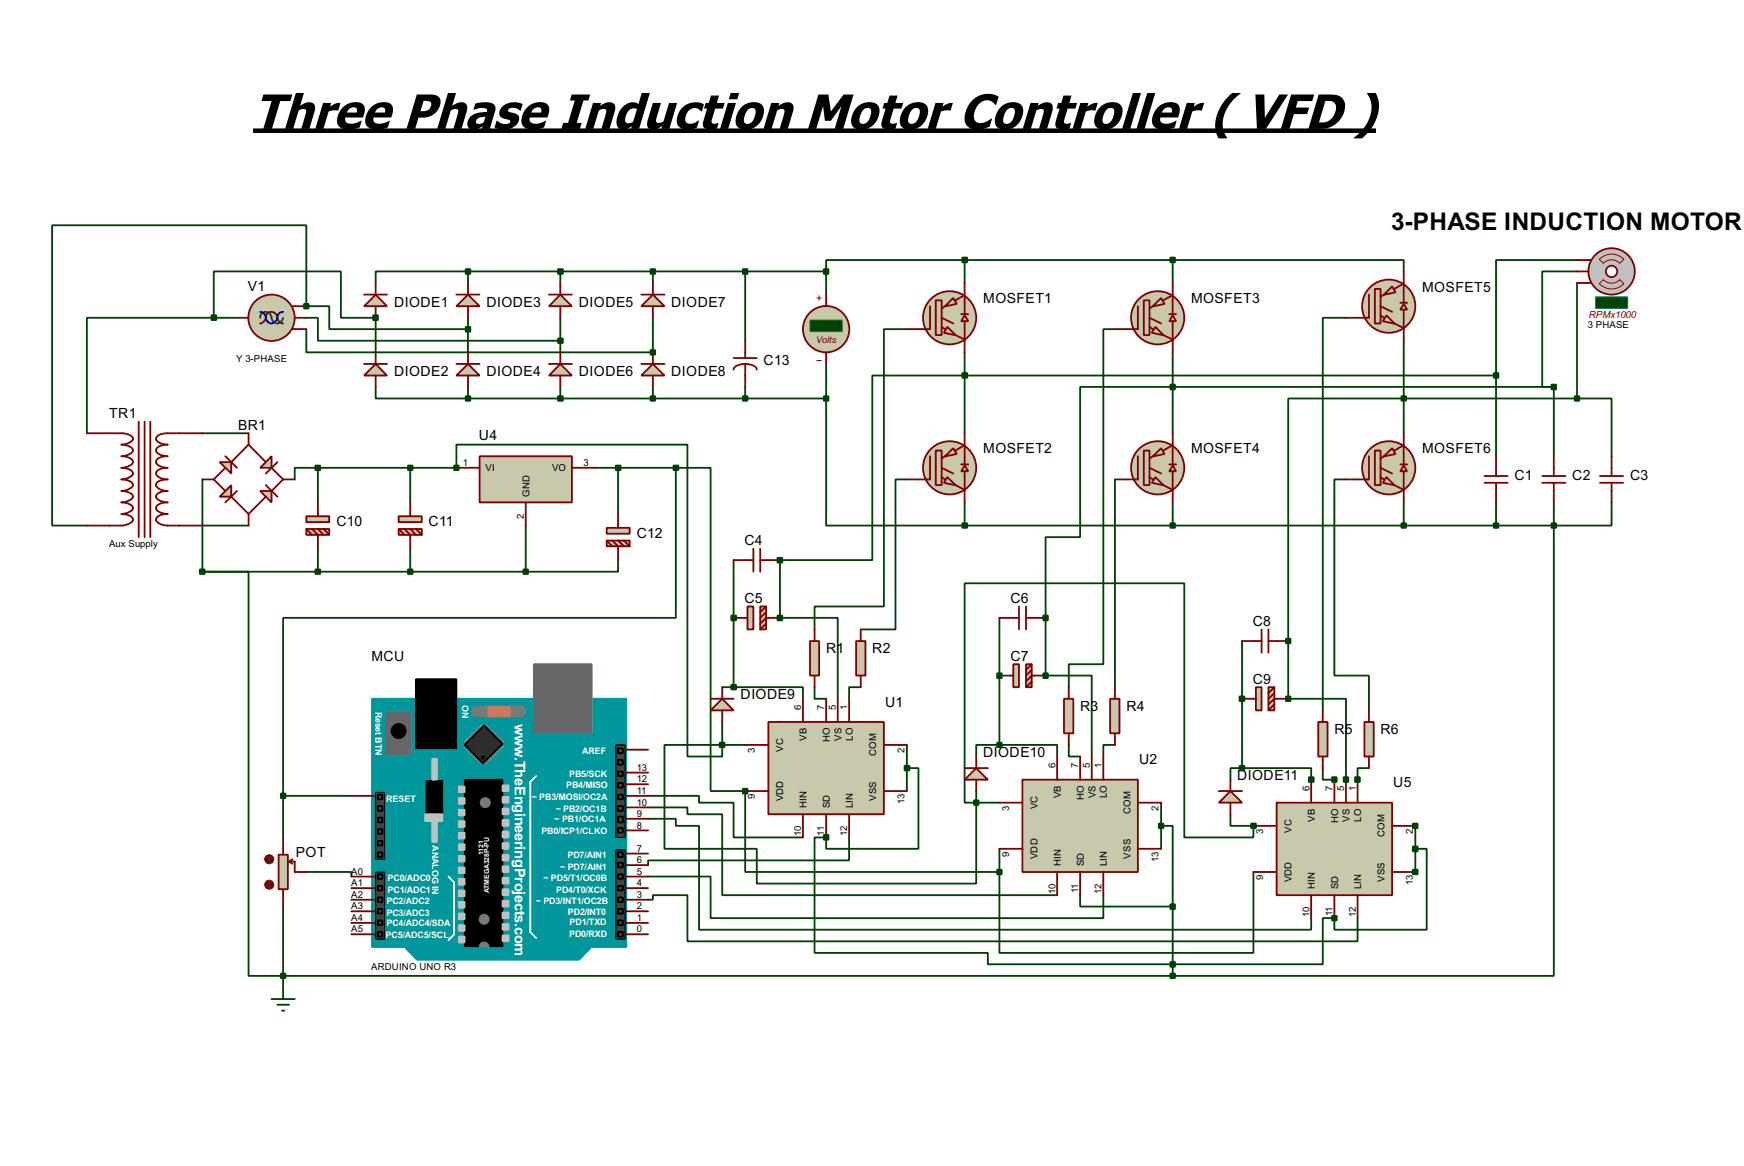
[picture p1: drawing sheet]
<svg xmlns="http://www.w3.org/2000/svg" width="383mm" height="256mm" viewBox="0 0 383 256" stroke-linecap="round" stroke-linejoin="round" font-family="sans-serif">
<path d="M257.9 57.2h50.8v2.5M257.9 57.2h-45.8v5.1M257.9 57.2v5.1M199.4 72.4h-5v61h-15.3v5.1M212.1 77.5v17.8M257.9 77.5v17.8M308.7 75v20.3M199.4 105.5h-2.5v33h-7.6M212.1 110.5v5.1h96.6v-5.1M257.9 110.5v5.1" fill="none" stroke="#004000" stroke-width=".4"/>
<circle cx="171.5" cy="135.9" r=".2" fill="#004000"/>
<path d="M161.3 123.2v12.7" fill="none" stroke="#004000" stroke-width=".4"/>
<circle cx="161.3" cy="135.9" r=".2" fill="#004000"/>
<path d="M245.2 72.4h-2.6v73.7h-7.6v5.1M245.2 105.5v45.7" fill="none" stroke="#004000" stroke-width=".4"/>
<circle cx="229.9" cy="148.6" r=".2" fill="#004000"/>
<path d="M219.8 135.9v12.7" fill="none" stroke="#004000" stroke-width=".4"/>
<circle cx="219.8" cy="148.6" r=".2" fill="#004000"/>
<path d="M296 69.9h-5.1v86.4M296 105.5h-2.6v43.1h7.6v7.7" fill="none" stroke="#004000" stroke-width=".4"/>
<circle cx="283.3" cy="153.7" r=".2" fill="#004000"/>
<path d="M273.1 141v12.7" fill="none" stroke="#004000" stroke-width=".4"/>
<circle cx="273.1" cy="153.7" r=".2" fill="#004000"/>
<g fill="none" stroke="#004000" stroke-width=".4">
<path d="M123.2 62.3v-2.6h20.4v2.6M143.6 69.9v7.6M123.2 85.1v2.6h20.4v-2.6M115.6 115.6v10.2h20.3v-2.6M171.5 135.9h12.7v17.8M179.1 151.2v2.5h2.6M189.3 151.2h-2.6v2.5M229.9 148.6h10.2v17.8M142.5 175.1h11.2v1.5h7.6v7.6h15.3M142.5 177.6h8.7v1.5h7.6v17.8h73.7M199.4 163.9v10.1M235 163.9v2.5h2.5"/>
<path d="M245.2 163.9h-2.6v2.5M255.3 176.6v10.1M67.4 191.8h9.9v1M142.5 192.8h13.8v9.2h86.3v-5.1M186.7 184.2v5.1h-44.2v1"/>
</g>
<circle cx="143.6" cy="77.5" r=".2" fill="#004000"/>
<path d="M123.2 59.7h-20.3v2.6M123.2 69.9v7.6M161.3 135.9v15.3M158.8 151.2h2.5M161.3 151.2h15.3v2.5M142.5 180.1h6.1v1.6h5.1v22.8h134.6v-2.5M142.5 197.9h1.1v-1h7.6v10.2h147.3v-5.1" fill="none" stroke="#004000" stroke-width=".4"/>
<g fill="#004000">
<circle cx="288.3" cy="171.5" r=".2"/>
<circle cx="293.4" cy="171.5" r=".2"/>
</g>
<path d="M290.9 169v2.5h2.5" fill="none" stroke="#004000" stroke-width=".4"/>
<circle cx="296" cy="171.5" r=".2" fill="#004000"/>
<path d="M283.3 153.7h12.7v17.8" fill="none" stroke="#004000" stroke-width=".4"/>
<circle cx="298.5" cy="171.5" r=".2" fill="#004000"/>
<path d="M301 169h-2.5v2.5" fill="none" stroke="#004000" stroke-width=".4"/>
<circle cx="311.2" cy="181.7" r=".2" fill="#004000"/>
<path d="M311.2 181.7v5" fill="none" stroke="#004000" stroke-width=".4"/>
<circle cx="311.2" cy="191.8" r=".2" fill="#004000"/>
<path d="M311.2 186.7v5.1" fill="none" stroke="#004000" stroke-width=".4"/>
<circle cx="275.6" cy="181.7" r=".2" fill="#004000"/>
<g fill="none" stroke="#004000" stroke-width=".4">
<path d="M102.9 59.7h-20.3v2.6M67.4 69.9h2.5v5.1h53.3M67.4 72.4v5.1h76.2M82.6 69.9v7.6M102.9 69.9v7.6M82.6 85.1v2.6h20.3M102.9 85.1v2.6M102.9 87.7h20.3M308.7 115.6h33M329 110.5v5.1M341.7 110.5v5.1M354.4 110.5v5.1h-12.7"/>
<path d="M270.6 179.1v2.6h5"/>
</g>
<circle cx="82.6" cy="69.9" r=".2" fill="#004000"/>
<g fill="none" stroke="#004000" stroke-width=".4">
<path d="M143.6 59.7h38.1M163.9 59.7v15.3M181.7 59.7v5.1M212.1 57.2h-30.4v2.5M346.8 59.7h-7.7v25.4h2.6M346.8 57.2h-17.8v25.4M67.4 67.4h5v5h30.5M346.8 62.3v25.4M44.5 95.3h10.2M143.6 87.7h38.1M163.9 85.1v2.6M181.7 87.7v27.9h30.4"/>
<path d="M181.7 80.1v7.6M212.1 82.6h116.9M257.9 85.1h83.8M308.7 87.7h38.1M329 82.6v17.8M341.7 85.1v15.3M346.8 87.7h7.6v12.7M44.5 115.6h10.2M69.9 102.9h-5.1v2.6M69.9 102.9v7.6M69.9 102.9h20.3v7.6M69.9 120.7v5.1h45.7"/>
<path d="M90.2 120.7v5.1"/>
</g>
<circle cx="67.4" cy="67.4" r=".2" fill="#004000"/>
<path d="M47 69.9v-10.2h28v10.2h7.6M47 69.9h-27.9v25.4M47 69.9h5.1M67.4 67.4v-17.8h-55.9v66h7.6M219.8 148.6v15.3M273.1 153.7v15.3M283.3 141v12.7M219.8 163.9h12.7v2.5M219.8 163.9h-5.1v2.5M273.1 169h15.2v2.5M273.1 169h-2.5v2.5" fill="none" stroke="#004000" stroke-width=".4"/>
<circle cx="283.3" cy="141" r=".2" fill="#004000"/>
<path d="M308.7 87.7h-25.4v53.3M229.9 135.9v12.7" fill="none" stroke="#004000" stroke-width=".4"/>
<circle cx="229.9" cy="135.9" r=".2" fill="#004000"/>
<path d="M257.9 85.1h-20.4v33.1h-7.6v17.7M171.5 123.2v12.7" fill="none" stroke="#004000" stroke-width=".4"/>
<circle cx="171.5" cy="123.2" r=".2" fill="#004000"/>
<path d="M212.1 82.6h-20.3v40.6h-20.3M130.9 102.9h5v10.2" fill="none" stroke="#004000" stroke-width=".4"/>
<circle cx="163.9" cy="174" r=".2" fill="#004000"/>
<path d="M163.9 174v17.8h55.9M199.4 169h2.6v17.7h-20.3v-2.5M219.8 191.8v17.8h55.8v-17.8M219.8 186.7v5.1" fill="none" stroke="#004000" stroke-width=".4"/>
<circle cx="181.7" cy="184.2" r=".2" fill="#004000"/>
<path d="M255.3 181.7h2.6v17.7h-20.4v-2.5M311.2 186.7h2.5v17.8h-20.3v-2.5" fill="none" stroke="#004000" stroke-width=".4"/>
<circle cx="293.4" cy="202" r=".2" fill="#004000"/>
<g fill="none" stroke="#004000" stroke-width=".4">
<path d="M44.5 105.5v20.3M90.2 102.9h10.2M44.5 125.8h10.2v88.9h7.6M44.5 125.8h25.4M158.8 158.8v5.1M158.8 163.9h-12.7v22.8h20.3v7.7h48.3v-17.8M158.8 163.9h5.1M214.7 176.6h-2.6v-48.3h48.3v55.9h15.2v-2.5M214.7 176.6h5.1M214.7 174v2.6M62.3 199.4v17.8M181.7 184.2h-2.6v25.4h38.1v2.5h40.7"/>
<path d="M257.9 199.4v12.7M293.4 202h-2.5v10.1h-33"/>
</g>
<circle cx="100.4" cy="102.9" r=".2" fill="#004000"/>
<path d="M100.4 102.9v-5.1h50.8v68.6h7.6v-2.5M135.9 102.9h12.7M148.6 102.9h7.7v71.1h7.6M148.6 102.9v33h-86.3v39.2M341.7 115.6v99.1h-83.8M62.3 175.1h15M62.3 175.1v9.1M62.3 214.7h195.6M257.9 212.1v2.6" fill="none" stroke="#004000" stroke-width=".4"/>
<path d="M350.8 65.3h7.1v2.6h-7.1z" fill="#004000" stroke="#0f0" stroke-width=".22"/>
<circle cx="354.3" cy="59.7" r="5.1" fill="#c0c0c0" stroke="#800000" stroke-width=".4"/>
<path d="M351.7 57.1a3.7 3.7 0 0 1 5.4 0l-.9 .8a2.54 2.54 0 0 0-3.6 0zM351.7 62.4l.9-.9a2.45 2.45 0 0 0 3.6 0l.9 .9a3.7 3.7 0 0 1-5.4 0z" fill="none" stroke="#800000" stroke-width=".22"/>
<circle cx="354.3" cy="59.7" r="1.25" fill="#feffff" stroke="#800000" stroke-width=".4"/>
<path d="M346.8 57.2h3M346.8 59.7h2.5M346.8 62.3h3" fill="none" stroke="#800000" stroke-width=".4"/>
<g fill="#004000" stroke="#004000" stroke-width=".4">
<path d="M257.4 115.1h1v1h-1z"/>
<path d="M257.4 56.7h1v1h-1z"/>
<path d="M308.2 115.1h1v1h-1z"/>
<path d="M211.6 82.1h1.1v1h-1.1z"/>
<path d="M257.4 84.6h1v1.1h-1z"/>
<path d="M308.2 87.2h1v1h-1z"/>
</g>
<path d="M81.8 153.7h55.9v54.6h-55.9z" fill="#00979c" stroke="#00979c" stroke-width=".4"/>
<g fill="#686767" stroke="#686767" stroke-width=".4">
<path d="M117.4 146.1h12.7v15.2h-12.7z"/>
<path d="M84.9 156.8h5.3v9.1h-5.3z"/>
</g>
<path d="M91.5 149.4h8.9v15.2h-8.9zM93.8 171.8h3.5v8.8h-3.5zM102.2 171.5h8.3v36.8h-8.3z" fill="#000" stroke="#000" stroke-width=".4"/>
<path d="M117.9 170.7l-1.3 1.3v33l1.3 1.3M98.6 192.8l1.3 1.3v11.4l-1.3 1.3" fill="none" stroke="#fff" stroke-width=".4"/>
<g fill="#c0c0c0" stroke="#c0c0c0" stroke-width=".4">
<path d="M110.5 172.8h1.3v1.2h-1.3z"/>
<path d="M110.5 175.3h1.3v1.3h-1.3z"/>
<path d="M110.5 177.9h1.3v1.2h-1.3z"/>
<path d="M110.5 180.4h1.3v1.3h-1.3z"/>
<path d="M110.5 182.9h1.3v1.3h-1.3z"/>
<path d="M110.5 185.5h1.3v1.2h-1.3z"/>
<path d="M110.5 188h1.3v1.3h-1.3z"/>
<path d="M110.5 190.6h1.3v1.2h-1.3z"/>
<path d="M110.5 193.1h1.3v1.3h-1.3z"/>
<path d="M110.5 195.6h1.3v1.3h-1.3z"/>
<path d="M110.5 198.2h1.3v1.2h-1.3z"/>
<path d="M110.5 200.7h1.3v1.3h-1.3z"/>
<path d="M110.5 203.3h1.3v1.2h-1.3z"/>
<path d="M110.5 205.8h1.3v1.3h-1.3z"/>
<path d="M100.9 173h1.3v1.3h-1.3z"/>
<path d="M100.9 175.6h1.3v1.2h-1.3z"/>
<path d="M100.9 178.1h1.3v1.3h-1.3z"/>
<path d="M100.9 180.6h1.3v1.3h-1.3z"/>
<path d="M100.9 183.2h1.3v1.3h-1.3z"/>
<path d="M100.9 185.7h1.3v1.3h-1.3z"/>
<path d="M100.9 188.3h1.3v1.2h-1.3z"/>
<path d="M100.9 190.8h1.3v1.3h-1.3z"/>
<path d="M100.9 193.3h1.3v1.3h-1.3z"/>
<path d="M100.9 195.9h1.3v1.3h-1.3z"/>
<path d="M100.9 198.4h1.3v1.3h-1.3z"/>
<path d="M100.9 201h1.3v1.2h-1.3z"/>
<path d="M100.9 203.5h1.3v1.3h-1.3z"/>
<path d="M100.9 206h1.3v1.3h-1.3z"/>
<path d="M93.5 179.1h3.8v1.5h-3.8z"/>
<path d="M95.1 166.9h1v4.6h-1z"/>
<path d="M95.1 180.6h1v4.6h-1z"/>
</g>
<circle cx="87.6" cy="160.8" r="1.55" fill="#000" stroke="#000" stroke-width=".4"/>
<path d="M105 156.5h9.4" fill="none" stroke="#757575" stroke-width="2.6"/>
<path d="M107.5 155.5h4.6v2h-4.6z" fill="#ff8000" stroke="#ff8000" stroke-width=".4"/>
<g fill="none" stroke="#808080" stroke-width=".45">
<path d="M105.7 159.6l.5 .5M107 159.6l-.5 .5M102.2 163.1l.5 .5M102.7 162.6l.5 .5M102.7 163.9l-.5 .5M103.2 162.1l.5 .5M103.2 164.4l-.5 .5M103.7 161.6l.5 .5M103.7 164.9l-.5 .5M104.2 161.1l.5 .5M104.2 165.4l-.5 .5M104.7 160.6l.5 .5"/>
<path d="M104.7 165.9l-.5 .5M105.2 160.1l.5 .5M105.2 166.4l-.5 .5M105.7 166.9l-.5 .5M106.2 167.4l-.5 .5M106.5 167.4l.5 .5M107 166.9l.5 .5M107.5 166.4l.5 .5M107.5 160.1l-.5 .5M108 165.9l.5 .5M108 160.6l-.5 .5M108.5 165.4l.5 .5"/>
<path d="M108.5 161.1l-.5 .5M109 164.9l.5 .5M109 161.6l-.5 .5M109.5 164.4l.5 .5M109.5 162.1l-.5 .5M110 163.9l.5 .5M110 162.6l-.5 .5M110.5 163.1l-.5 .5"/>
</g>
<path d="M106.5 159.6l4 4-4.3 4.3-4-4z" fill-rule="evenodd" fill="#2c2c2c" stroke="#000" stroke-width=".4"/>
<circle cx="106.2" cy="166.7" r=".3" fill="#000" stroke="#000" stroke-width=".22"/>
<path d="M135.4 163.9h2.1v20.3h-2.1z" fill="#464646" stroke="#000" stroke-width=".25"/>
<circle cx="106.4" cy="202.2" r="1.1" fill="#757575" stroke="#757575" stroke-width=".22"/>
<g fill="#464646" stroke="#000" stroke-width=".4">
<path d="M135.9 164.6h1.1v1.1h-1.1z"/>
<path d="M135.9 169.7h1.1v1h-1.1z"/>
<path d="M135.9 172.3h1.1v1h-1.1z"/>
<path d="M135.9 174.8h1.1v1h-1.1z"/>
<path d="M135.9 177.3h1.1v1.1h-1.1z"/>
<path d="M135.9 179.6h1.1v1.3h-1.1z"/>
<path d="M135.9 167.2h1.1v1h-1.1z"/>
<path d="M135.9 182.2h1.1v1h-1.1z"/>
</g>
<g fill="#757575" stroke="#757575" stroke-width=".22">
<circle cx="106.7" cy="176.6" r="1.1"/>
<circle cx="106.4" cy="208.3" r="1.1"/>
</g>
<path d="M89.2 208.6h40.6l-2.5 2.5h-35.6z" fill-rule="evenodd" fill="#00979c" stroke="#00979c" stroke-width=".4"/>
<g fill="#464646" stroke="#000" stroke-width=".25">
<path d="M82.6 174.3h2v14.7h-2z"/>
<path d="M135.4 187h2.1v19.6h-2.1z"/>
<path d="M82.6 191.8h2v14.8h-2z"/>
</g>
<g fill="#464646" stroke="#000" stroke-width=".4">
<path d="M83.1 177.3h1v1.1h-1z"/>
<path d="M83.1 182.4h1v1h-1z"/>
<path d="M83.1 187.5h1v1h-1z"/>
<path d="M83.1 185h1v1h-1z"/>
<path d="M83.1 179.9h1v1h-1z"/>
<path d="M83.1 174.8h1v1h-1z"/>
<path d="M135.9 187.5h1.1v1h-1.1z"/>
<path d="M135.9 189.8h1.1v1h-1.1z"/>
<path d="M135.9 192.3h1.1v1h-1.1z"/>
<path d="M135.9 194.9h1.1v1h-1.1z"/>
<path d="M135.9 197.4h1.1v1h-1.1z"/>
<path d="M135.9 200h1.1v1h-1.1z"/>
<path d="M135.9 202.5h1.1v1h-1.1z"/>
<path d="M135.9 205h1.1v1h-1.1z"/>
<path d="M83.1 192.3h1v1h-1z"/>
<path d="M83.1 194.9h1v1h-1z"/>
<path d="M83.1 197.4h1v1h-1z"/>
<path d="M83.1 200h1v1h-1z"/>
<path d="M83.1 202.5h1v1h-1z"/>
<path d="M83.1 205h1v1h-1z"/>
</g>
<g fill="none" stroke="#800000" stroke-width=".4">
<path d="M77.3 175.1h5.1M137.5 177.6h5M137.5 175.1h5M137.5 172.5h5M137.5 170h5M137.5 164.9h5M77.3 197.9h5.1M77.3 195.4h5.1M77.3 192.8h5.1M137.5 197.9h5M137.5 195.4h5M137.5 192.8h5"/>
<path d="M137.5 190.3h5M137.5 187.8h5M137.5 182.7h5M137.5 180.1h5M77.3 205.5h5.1M77.3 203h5.1M77.3 200.5h5.1M137.5 205.5h5M137.5 203h5M137.5 200.5h5"/>
</g>
<g fill="#004000" stroke="#004000" stroke-width=".4">
<path d="M211.6 56.7h1.1v1h-1.1z"/>
<path d="M211.6 115.1h1.1v1h-1.1z"/>
</g>
<circle cx="208.8" cy="69.9" r="5.9" fill="#c8c8aa" stroke="#800000" stroke-width=".4"/>
<path d="M207.8 67.4l1.8-1.8 .8 1.3z" fill="none" stroke="#800000" stroke-width=".4"/>
<path d="M205.8 66.1h1.3v7.6h-1.3z" fill="#c8c8aa" stroke="#800000" stroke-width=".4"/>
<path d="M204.5 67.4v5h-2.5" fill="none" stroke="#800000" stroke-width=".4"/>
<path d="M212.1 69.4l.8 1.3h-1.5z" fill="#c8c8aa" stroke="#800000" stroke-width=".4"/>
<path d="M199.4 72.4h2.6M207.1 71.9l.7 .5M207.1 69.9l2.5 1.3M207.8 67.4l-.7 .5M208.3 71.9l1.9 1.9-2.6-.6zM210.1 73.7l2 1M211.4 69.1h1.5M211.9 65.1l-1.8 1M212.1 62.3v6.8M212.1 70.7v6.8" fill="none" stroke="#800000" stroke-width=".4"/>
<circle cx="208.8" cy="102.9" r="5.9" fill="#c8c8aa" stroke="#800000" stroke-width=".4"/>
<path d="M207.8 100.4l1.8-1.8 .8 1.3z" fill="none" stroke="#800000" stroke-width=".4"/>
<path d="M205.8 99.1h1.3v7.6h-1.3z" fill="#c8c8aa" stroke="#800000" stroke-width=".4"/>
<path d="M204.5 100.4v5.1h-2.5" fill="none" stroke="#800000" stroke-width=".4"/>
<path d="M212.1 102.4l.8 1.3h-1.5z" fill="#c8c8aa" stroke="#800000" stroke-width=".4"/>
<path d="M211.9 98.1l-1.8 1M212.1 95.3v6.9M199.4 105.5h2.6M207.1 105l.7 .5M207.1 102.9l2.5 1.3M207.8 100.4l-.7 .5M208.3 105l1.9 1.8-2.6-.6zM210.1 106.7l2 1.1M211.4 102.2h1.5M212.1 103.7v6.8" fill="none" stroke="#800000" stroke-width=".4"/>
<circle cx="254.5" cy="69.9" r="5.9" fill="#c8c8aa" stroke="#800000" stroke-width=".4"/>
<path d="M253.5 67.4l1.8-1.8 .8 1.3z" fill="none" stroke="#800000" stroke-width=".4"/>
<path d="M251.5 66.1h1.3v7.6h-1.3z" fill="#c8c8aa" stroke="#800000" stroke-width=".4"/>
<path d="M250.2 67.4v5h-2.5" fill="none" stroke="#800000" stroke-width=".4"/>
<path d="M257.9 69.4l.7 1.3h-1.5z" fill="#c8c8aa" stroke="#800000" stroke-width=".4"/>
<path d="M245.2 72.4h2.5M252.8 71.9l.7 .5M252.8 69.9l2.5 1.3M253.5 67.4l-.7 .5M254.1 71.9l1.8 1.9-2.6-.6zM255.8 73.7l2.1 1M257.1 69.1h1.5M257.6 65.1l-1.8 1M257.9 62.3v6.8M257.9 70.7v6.8" fill="none" stroke="#800000" stroke-width=".4"/>
<circle cx="254.5" cy="102.9" r="5.9" fill="#c8c8aa" stroke="#800000" stroke-width=".4"/>
<path d="M253.5 100.4l1.8-1.8 .8 1.3z" fill="none" stroke="#800000" stroke-width=".4"/>
<path d="M251.5 99.1h1.3v7.6h-1.3z" fill="#c8c8aa" stroke="#800000" stroke-width=".4"/>
<path d="M250.2 100.4v5.1h-2.5" fill="none" stroke="#800000" stroke-width=".4"/>
<path d="M257.9 102.4l.7 1.3h-1.5z" fill="#c8c8aa" stroke="#800000" stroke-width=".4"/>
<path d="M257.6 98.1l-1.8 1M257.9 95.3v6.9M245.2 105.5h2.5M252.8 105l.7 .5M252.8 102.9l2.5 1.3M253.5 100.4l-.7 .5M254.1 105l1.8 1.8-2.6-.6zM255.8 106.7l2.1 1.1M257.1 102.2h1.5M257.9 103.7v6.8" fill="none" stroke="#800000" stroke-width=".4"/>
<circle cx="305.3" cy="102.9" r="5.9" fill="#c8c8aa" stroke="#800000" stroke-width=".4"/>
<path d="M304.3 100.4l1.8-1.8 .8 1.3z" fill="none" stroke="#800000" stroke-width=".4"/>
<path d="M302.3 99.1h1.3v7.6h-1.3z" fill="#c8c8aa" stroke="#800000" stroke-width=".4"/>
<path d="M301 100.4v5.1h-2.5" fill="none" stroke="#800000" stroke-width=".4"/>
<path d="M308.7 102.4l.7 1.3h-1.5z" fill="#c8c8aa" stroke="#800000" stroke-width=".4"/>
<path d="M308.4 98.1l-1.8 1M308.7 95.3v6.9M296 105.5h2.5M303.6 105l.7 .5M303.6 102.9l2.5 1.3M304.3 100.4l-.7 .5M304.9 105l1.8 1.8-2.6-.6zM306.6 106.7l2.1 1.1M307.9 102.2h1.5M308.7 103.7v6.8" fill="none" stroke="#800000" stroke-width=".4"/>
<circle cx="305.3" cy="67.4" r="5.9" fill="#c8c8aa" stroke="#800000" stroke-width=".4"/>
<path d="M304.3 64.9l1.8-1.9 .8 1.3z" fill="none" stroke="#800000" stroke-width=".4"/>
<path d="M302.3 63.6h1.3v7.6h-1.3z" fill="#c8c8aa" stroke="#800000" stroke-width=".4"/>
<path d="M301 64.8v5.1h-2.5" fill="none" stroke="#800000" stroke-width=".4"/>
<path d="M308.7 66.9l.7 1.2h-1.5z" fill="#c8c8aa" stroke="#800000" stroke-width=".4"/>
<path d="M308.7 59.7v6.9M296 69.9h2.5M303.6 69.4l.7 .5M303.6 67.4l2.5 1.2M304.3 64.8l-.7 .5M304.9 69.4l1.8 1.8-2.6-.5zM306.6 71.2l2.1 1M307.9 66.6h1.5M308.4 62.5l-1.8 1.1M308.7 68.1v6.9" fill="none" stroke="#800000" stroke-width=".4"/>
<path d="M178.1 141h2v7.6h-2z" fill="#c8c8aa" stroke="#800000" stroke-width=".4"/>
<path d="M179.1 138.5v2.5M179.1 148.6v2.6" fill="none" stroke="#800000" stroke-width=".4"/>
<path d="M188.3 141h2v7.6h-2z" fill="#c8c8aa" stroke="#800000" stroke-width=".4"/>
<path d="M161.3 123.2h4.4M165.7 120.7v5.1M167.2 120.7v5.1M167.2 123.2h4.3M189.3 138.5v2.5M189.3 148.6v2.6" fill="none" stroke="#800000" stroke-width=".4"/>
<g fill="#c8c8aa" stroke="#800000" stroke-width=".4">
<path d="M164.4 133.4h1.3v5.1h-1.3z"/>
<path d="M167.2 133.4h1.3v5.1h-1.3z"/>
</g>
<path d="M161.3 135.9h3.1M168.5 133.4l-1.3 1.3M168.5 134.7l-1.3 1.2M168.5 137.2l-1.3 1.3M171.5 135.9h-3l-1.3 1.3" fill="none" stroke="#800000" stroke-width=".4"/>
<g fill="#004000" stroke="#004000" stroke-width=".4">
<path d="M171 135.4h1v1.1h-1z"/>
<path d="M160.8 135.4h1.1v1.1h-1.1z"/>
</g>
<path d="M234 153.7h2v7.6h-2z" fill="#c8c8aa" stroke="#800000" stroke-width=".4"/>
<path d="M235 151.2v2.5M235 161.3v2.6" fill="none" stroke="#800000" stroke-width=".4"/>
<path d="M244.1 153.7h2.1v7.6h-2.1z" fill="#c8c8aa" stroke="#800000" stroke-width=".4"/>
<path d="M219.8 135.9h4.3M224.1 133.4v5.1M225.6 133.4v5.1M225.6 135.9h4.3M245.2 151.2v2.5M245.2 161.3v2.6" fill="none" stroke="#800000" stroke-width=".4"/>
<g fill="#c8c8aa" stroke="#800000" stroke-width=".4">
<path d="M222.8 146.1h1.3v5.1h-1.3z"/>
<path d="M225.6 146.1h1.3v5.1h-1.3z"/>
</g>
<path d="M219.8 148.6h3M226.9 146.1l-1.3 1.3M226.9 147.4l-1.3 1.2M226.9 149.9l-1.3 1.3M229.9 148.6h-3l-1.3 1.3" fill="none" stroke="#800000" stroke-width=".4"/>
<g fill="#004000" stroke="#004000" stroke-width=".4">
<path d="M229.4 148.1h1v1.1h-1z"/>
<path d="M219.3 148.1h1v1.1h-1z"/>
</g>
<path d="M289.9 158.8h2v7.6h-2z" fill="#c8c8aa" stroke="#800000" stroke-width=".4"/>
<path d="M290.9 156.3v2.5M290.9 166.4v2.6" fill="none" stroke="#800000" stroke-width=".4"/>
<path d="M300 158.8h2.1v7.6h-2.1z" fill="#c8c8aa" stroke="#800000" stroke-width=".4"/>
<path d="M277.4 138.5v5.1M278.9 138.5v5.1M273.1 141h4.3M278.9 141h4.4M301 156.3v2.5M301 166.4v2.6" fill="none" stroke="#800000" stroke-width=".4"/>
<g fill="#c8c8aa" stroke="#800000" stroke-width=".4">
<path d="M276.2 151.2h1.2v5.1h-1.2z"/>
<path d="M278.9 151.2h1.3v5.1h-1.3z"/>
</g>
<path d="M273.1 153.7h3.1M280.2 151.2l-1.3 1.3M280.2 152.5l-1.3 1.2M280.2 155l-1.3 1.3M283.3 153.7h-3.1l-1.3 1.3" fill="none" stroke="#800000" stroke-width=".4"/>
<g fill="#004000" stroke="#004000" stroke-width=".4">
<path d="M282.8 153.2h1v1h-1z"/>
<path d="M272.6 153.2h1v1h-1z"/>
<path d="M198.9 168.5h1.1v1h-1.1z"/>
<path d="M310.7 186.2h1v1.1h-1z"/>
<path d="M254.8 181.2h1v1h-1z"/>
</g>
<path d="M169 158.8h25.4v20.3h-25.4z" fill="#c8c8aa" stroke="#800000" stroke-width=".4"/>
<path d="M176.6 153.7v5.1M181.7 153.7v5.1M184.2 153.7v5.1M186.7 153.7v5.1M163.9 163.9h5.1M163.9 174h5.1M176.6 179.1v5.1M181.7 179.1v5.1M186.7 179.1v5.1M194.4 163.9h5M194.4 174h5" fill="none" stroke="#800000" stroke-width=".4"/>
<path d="M224.8 171.5h25.4v20.3h-25.4z" fill="#c8c8aa" stroke="#800000" stroke-width=".4"/>
<path d="M219.8 176.6h5M232.5 166.4v5.1M237.5 166.4v5.1M240.1 166.4v5.1M242.6 166.4v5.1M250.2 176.6h5.1M219.8 186.7h5M232.5 191.8v5.1M237.5 191.8v5.1M242.6 191.8v5.1M250.2 186.7h5.1" fill="none" stroke="#800000" stroke-width=".4"/>
<path d="M61.3 188h2v7.6h-2z" fill="#c8c8aa" stroke="#800000" stroke-width=".4"/>
<path d="M62.3 184.2v3.8M62.3 195.6v3.8M63.6 189.5l.7 .5M63.6 189.5h1.2v2.3h2.6M64.3 189l-.7 .5" fill="none" stroke="#800000" stroke-width=".4"/>
<circle cx="59.2" cy="189" r="1" fill="#400000" stroke="#f00" stroke-width=".22"/>
<path d="M59.2 188.5l-.2 .3M59.2 188.5l.3 .3M59.2 188.5v1" fill="none" stroke="#f00" stroke-width=".22"/>
<circle cx="59.2" cy="194.6" r="1" fill="#400000" stroke="#f00" stroke-width=".22"/>
<path d="M59 194.9l.2 .2M59.2 194.1v1M59.5 194.9l-.3 .2" fill="none" stroke="#f00" stroke-width=".22"/>
<path d="M59.7 219.8h5.1M62.3 217.2v2.6M61 221h2.6M62 222.3h.5" fill="none" stroke="#004000" stroke-width=".4"/>
<path d="M105.5 100.4h20.3v10.1h-20.3z" fill="#c8c8aa" stroke="#800000" stroke-width=".4"/>
<path d="M100.4 102.9h5.1M115.6 110.5v5.1M125.8 102.9h5.1" fill="none" stroke="#800000" stroke-width=".4"/>
<g fill="#c8c8aa" stroke="#800000" stroke-width=".4">
<path d="M133.4 116.1h5.1v1.3h-5.1z"/>
<path d="M133.4 118.9h5.1v1.3h-5.1z"/>
</g>
<path d="M133.4 118.9l1.3 1.3M134.7 118.9l1.2 1.3v3M135.9 113.1v3M135.9 118.9l1.3 1.3M137.2 118.9l1.3 1.3" fill="none" stroke="#800000" stroke-width=".4"/>
<g fill="#c8c8aa" stroke="#800000" stroke-width=".4">
<path d="M87.7 113.6h5.1v1.3h-5.1z"/>
<path d="M87.7 116.4h5.1v1.3h-5.1z"/>
</g>
<path d="M87.7 116.4l1.3 1.3M89 116.4l1.2 1.3v3M90.2 110.5v3.1M90.2 116.4l1.3 1.3M91.5 116.4l1.3 1.3" fill="none" stroke="#800000" stroke-width=".4"/>
<path d="M115.1 125.3h1v1h-1z" fill="#004000" stroke="#004000" stroke-width=".4"/>
<path d="M102.9 64.8l2.6 2.6h-5.1z" fill="#c8c8aa" stroke="#800000" stroke-width=".4"/>
<path d="M100.4 64.8h5.1M102.9 62.3v2.5M102.9 67.4v2.5" fill="none" stroke="#800000" stroke-width=".4"/>
<path d="M102.9 80.1l2.6 2.5h-5.1z" fill="#c8c8aa" stroke="#800000" stroke-width=".4"/>
<path d="M102.9 77.5v2.6M100.4 80.1h5.1M102.9 82.6v2.5" fill="none" stroke="#800000" stroke-width=".4"/>
<path d="M123.2 64.8l2.6 2.6h-5.1z" fill="#c8c8aa" stroke="#800000" stroke-width=".4"/>
<path d="M120.7 64.8h5.1M123.2 62.3v2.5M123.2 67.4v2.5" fill="none" stroke="#800000" stroke-width=".4"/>
<path d="M123.2 80.1l2.6 2.5h-5.1z" fill="#c8c8aa" stroke="#800000" stroke-width=".4"/>
<path d="M123.2 77.5v2.6M120.7 80.1h5.1M123.2 82.6v2.5" fill="none" stroke="#800000" stroke-width=".4"/>
<path d="M143.6 64.8l2.5 2.6h-5.1z" fill="#c8c8aa" stroke="#800000" stroke-width=".4"/>
<path d="M141 64.8h5.1M143.6 62.3v2.5M143.6 67.4v2.5" fill="none" stroke="#800000" stroke-width=".4"/>
<path d="M143.6 80.1l2.5 2.5h-5.1z" fill="#c8c8aa" stroke="#800000" stroke-width=".4"/>
<path d="M143.6 77.5v2.6M161.3 78.8h5.1M163.9 75v3.8M141 80.1h5.1M143.6 82.6v2.5M163.9 80.1a2.31 2.31 0 0 1 2.5 1.2M163.9 80.1a2.35 2.35 0 0 0-2.6 1.2M163.9 80.1v5" fill="none" stroke="#800000" stroke-width=".4"/>
<g fill="#004000" stroke="#004000" stroke-width=".4">
<path d="M122.7 59.2h1.1v1.1h-1.1z"/>
<path d="M122.7 87.2h1.1v1h-1.1z"/>
<path d="M143.1 59.2h1v1.1h-1z"/>
<path d="M143.1 87.2h1v1h-1z"/>
<path d="M143.1 77h1v1h-1z"/>
<path d="M122.7 74.5h1.1v1h-1.1z"/>
<path d="M102.4 59.2h1v1.1h-1z"/>
</g>
<circle cx="181.6" cy="72.4" r="5.1" fill="#c8c8aa" stroke="#800000" stroke-width=".4"/>
<path d="M179.6 65.6h1M179.6 79.3h1M180.1 65.1v1" fill="none" stroke="#800000" stroke-width=".22"/>
<path d="M178.1 70.4h7.1v2.6h-7.1z" fill="#004000" stroke="#0f0" stroke-width=".22"/>
<path d="M181.7 64.8v2.6M181.7 77.5v2.6" fill="none" stroke="#800000" stroke-width=".4"/>
<path d="M156.3 156.3l2.5-2.6 2.5 2.6z" fill="#c8c8aa" stroke="#800000" stroke-width=".4"/>
<path d="M156.3 153.7h5M158.8 151.2v2.5M158.8 156.3v2.5" fill="none" stroke="#800000" stroke-width=".4"/>
<path d="M160.8 150.7h1.1v1h-1.1z" fill="#004000" stroke="#004000" stroke-width=".4"/>
<path d="M214.7 169l2.5 2.5h-5.1z" fill="#c8c8aa" stroke="#800000" stroke-width=".4"/>
<path d="M212.1 169h5.1M214.7 166.4v2.6M214.7 171.5v2.5" fill="none" stroke="#800000" stroke-width=".4"/>
<path d="M270.6 174l2.5 2.6h-5.1z" fill="#c8c8aa" stroke="#800000" stroke-width=".4"/>
<path d="M268 174h5.1M270.6 171.5v2.5M270.6 176.6v2.5" fill="none" stroke="#800000" stroke-width=".4"/>
<path d="M280.7 176.6h25.4v20.3h-25.4z" fill="#c8c8aa" stroke="#800000" stroke-width=".4"/>
<g fill="none" stroke="#800000" stroke-width=".4">
<path d="M326.4 106.2h5.1M326.4 104.7h5.1M329 100.4v4.3M329 106.2v4.3M339.1 106.2h5.1M339.1 104.7h5.1M341.7 100.4v4.3M341.7 106.2v4.3M351.8 106.2h5.1M351.8 104.7h5.1M354.4 100.4v4.3M354.4 106.2v4.3"/>
<path d="M288.3 171.5v5.1M293.4 171.5v5.1M296 171.5v5.1M298.5 171.5v5.1M275.6 181.7h5.1M275.6 191.8h5.1M288.3 196.9v5.1M293.4 196.9v5.1M298.5 196.9v5.1M306.1 181.7h5.1M306.1 191.8h5.1"/>
</g>
<g fill="#004000" stroke="#004000" stroke-width=".4">
<path d="M287.8 171h1.1v1h-1.1z"/>
<path d="M292.9 171h1v1h-1z"/>
<path d="M295.5 171h1v1h-1z"/>
<path d="M298 171h1v1h-1z"/>
<path d="M310.7 181.2h1v1h-1z"/>
<path d="M310.7 191.3h1v1h-1z"/>
<path d="M275.1 181.2h1.1v1h-1.1z"/>
<path d="M328.5 115.1h1v1h-1z"/>
<path d="M341.2 115.1h1v1h-1z"/>
</g>
<circle cx="59.7" cy="69.9" r="5.1" fill="#c8c8aa" stroke="#800000" stroke-width=".4"/>
<path d="M57.2 69.9a1.3 1.3 0 0 1 1.5-1.3 1.3 1.3 0 0 1 1.1 1.6 1.27 1.27 0 0 0 1.3 .9 1.27 1.27 0 0 0 1.2-1.2" fill="none" stroke="#008000" stroke-width=".4"/>
<path d="M52.1 69.9h2.6M57.2 71.2a1.66 1.66 0 0 0 1.3-1.7 1.34 1.34 0 0 1 1.6-.8 1.34 1.34 0 0 1 1 1.5 1.33 1.33 0 0 0 1.2 1M64.3 67.4h3.1M64.3 72.4h3.1M64.8 69.9h2.6" fill="none" stroke="#800000" stroke-width=".4"/>
<path d="M57.2 68.6a1.47 1.47 0 0 1 1.3 1.6 1.33 1.33 0 0 0 1.6 .8 1.33 1.33 0 0 0 1-1.5 1.16 1.16 0 0 1 1.2-.9" fill="none" stroke="#0000c0" stroke-width=".4"/>
<path d="M82.6 64.8l2.5 2.6h-5z" fill="#c8c8aa" stroke="#800000" stroke-width=".4"/>
<path d="M80.1 64.8h5M82.6 62.3v2.5M82.6 67.4v2.5" fill="none" stroke="#800000" stroke-width=".4"/>
<path d="M82.6 80.1l2.5 2.5h-5z" fill="#c8c8aa" stroke="#800000" stroke-width=".4"/>
<path d="M82.6 77.5v2.6M19.1 95.3h7.6a2.35 2.35 0 0 1 2.6 1.3 2.75 2.75 0 0 1-2.6 1.2 2.37 2.37 0 0 1 2.6 1.3 2.75 2.75 0 0 1-2.6 1.3 2.31 2.31 0 0 1 2.6 1.3 2.75 2.75 0 0 1-2.6 1.2 2.35 2.35 0 0 1 2.6 1.3 2.67 2.67 0 0 1-2.6 1.3 2.35 2.35 0 0 1 2.6 1.2 2.76 2.76 0 0 1-2.6 1.3 2.35 2.35 0 0 1 2.6 1.3 2.75 2.75 0 0 1-2.6 1.2 2.37 2.37 0 0 1 2.6 1.3 2.75 2.75 0 0 1-2.6 1.3 2.31 2.31 0 0 1 2.6 1.3 2.75 2.75 0 0 1-2.6 1.2h-7.6M30.5 92.8v25.4M31.8 92.8v25.4M33.1 92.8v25.4M44.5 95.3h-7.6a2.15 2.15 0 0 0-2.6 1.3 2.45 2.45 0 0 0 2.6 1.2 2.17 2.17 0 0 0-2.6 1.3 2.45 2.45 0 0 0 2.6 1.3 2.89 2.89 0 0 0-2.5 .9 .89 .89 0 0 0 .6 1.2l1.9 .4a2.15 2.15 0 0 0-2.6 1.3 2.4 2.4 0 0 0 2.6 1.3 2.15 2.15 0 0 0-2.6 1.2 2.47 2.47 0 0 0 2.6 1.3 2.15 2.15 0 0 0-2.6 1.3 2.45 2.45 0 0 0 2.6 1.2 2.17 2.17 0 0 0-2.6 1.3 2.45 2.45 0 0 0 2.6 1.3 2.89 2.89 0 0 0-2.5 .9 .89 .89 0 0 0 .6 1.2l1.9 .4h7.6M80.1 80.1h5M82.6 82.6v2.5" fill="none" stroke="#800000" stroke-width=".4"/>
<g fill="#004000" stroke="#004000" stroke-width=".4">
<path d="M102.4 71.9h1v1.1h-1z"/>
<path d="M102.4 87.2h1v1h-1z"/>
<path d="M82.1 69.4h1v1h-1z"/>
</g>
<path d="M57.2 108h2.5v2.5z" fill="#c8c8aa" stroke="#800000" stroke-width=".4"/>
<path d="M49.6 100.4l2.5 2.5M49.6 102.9l-2.6 2.6 2.6 2.5M50.9 101.7l3.8-3.9 3.8 3.9M50.9 109.3l3.8 3.8 3.8-3.8M52.1 108l-2.5 2.5M58.5 106.7l2.5 2.6M59.7 102.9l2.6 2.6-2.6 2.5M61 101.7l-2.5 2.5" fill="none" stroke="#800000" stroke-width=".4"/>
<g fill="#c8c8aa" stroke="#800000" stroke-width=".4">
<path d="M48.3 101.7h2.6v2.5z"/>
<path d="M59.7 100.4v2.5h-2.5z"/>
<path d="M48.3 109.3l2.6-2.6v2.6z"/>
</g>
<path d="M54.7 95.3v2.5M44.5 105.5h2.5M54.7 113.1v2.5M62.3 105.5h2.5" fill="none" stroke="#800000" stroke-width=".4"/>
<g fill="#c8c8aa" stroke="#800000" stroke-width=".4">
<path d="M67.4 113.6h5v1.3h-5z"/>
<path d="M67.4 116.4h5v1.3h-5z"/>
</g>
<path d="M67.4 116.4l1.2 1.3M68.6 116.4l1.3 1.3v3M69.9 110.5v3.1M69.9 116.4l1.3 1.3M71.2 116.4l1.2 1.3" fill="none" stroke="#800000" stroke-width=".4"/>
<g fill="#004000" stroke="#004000" stroke-width=".4">
<path d="M69.4 125.3h1v1h-1z"/>
<path d="M89.7 102.4h1v1h-1z"/>
<path d="M89.7 125.3h1v1h-1z"/>
<path d="M69.4 102.4h1v1h-1z"/>
<path d="M346.3 87.2h1v1h-1z"/>
<path d="M341.2 84.6h1v1.1h-1z"/>
<path d="M328.5 82.1h1v1h-1z"/>
<path d="M181.2 59.2h1v1.1h-1z"/>
<path d="M181.2 87.2h1v1h-1z"/>
<path d="M163.4 59.2h1v1.1h-1z"/>
<path d="M163.4 87.2h1v1h-1z"/>
<path d="M66.9 66.9h1v1h-1z"/>
<path d="M46.5 69.4h1.1v1h-1.1z"/>
<path d="M219.3 163.4h1v1h-1z"/>
<path d="M272.6 168.5h1v1h-1z"/>
<path d="M282.8 140.5h1v1h-1z"/>
<path d="M229.4 135.4h1v1.1h-1z"/>
<path d="M171 122.7h1v1.1h-1z"/>
<path d="M135.4 102.4h1.1v1h-1.1z"/>
<path d="M163.4 173.5h1v1.1h-1z"/>
<path d="M219.3 191.3h1v1h-1z"/>
<path d="M181.2 183.7h1v1h-1z"/>
<path d="M257.4 198.9h1v1.1h-1z"/>
<path d="M292.9 201.5h1v1h-1z"/>
<path d="M257.4 211.6h1v1.1h-1z"/>
<path d="M61.8 214.2h1v1h-1z"/>
<path d="M44 125.3h1v1h-1z"/>
<path d="M214.2 176.1h1v1h-1z"/>
<path d="M158.3 163.4h1v1h-1z"/>
<path d="M99.9 102.4h1v1h-1z"/>
<path d="M257.4 214.2h1v1h-1z"/>
<path d="M148.1 102.4h1.1v1h-1.1z"/>
<path d="M61.8 174.6h1v1h-1z"/>
</g>
<path d="M55.7 28.8h246.9" fill="none" stroke="#000" stroke-width="1" stroke-linecap="butt"/>
<text font-size="13.1" x="55.7" y="28.3">Three Phase Induction Motor Controller ( VFD )</text>
<text font-size="6" x="305.9" y="50.7">3-PHASE INDUCTION MOTOR</text>
<g font-size="3.6" fill="#fff">
<text x="113.2" y="159.1" transform="rotate(90 113.2 159.1)">w</text>
<text x="113.2" y="166.4" transform="rotate(90 113.2 166.4)">.TheEngineeringProjects.com</text>
</g>
<g font-size="3.5">
<text x="54.5" y="64">V1</text>
<text x="312.7" y="64.2">MOSFET5</text>
<text x="86.7" y="67.5">DIODE1</text>
<text x="107" y="67.5">DIODE3</text>
<text x="127.3" y="67.5">DIODE5</text>
<text x="147.6" y="67.5">DIODE7</text>
<text x="216.2" y="66.7">MOSFET1</text>
<text x="261.9" y="66.7">MOSFET3</text>
<text x="86.7" y="82.8">DIODE2</text>
<text x="107" y="82.8">DIODE4</text>
<text x="127.3" y="82.8">DIODE6</text>
<text x="147.6" y="82.8">DIODE8</text>
<text x="167.9" y="80.2">C13</text>
<text x="24" y="92">TR1</text>
<text x="52.4" y="94.5">BR1</text>
<text x="105.3" y="96.7">U4</text>
<text x="216.2" y="99.8">MOSFET2</text>
<text x="261.9" y="99.8">MOSFET4</text>
<text x="312.7" y="99.8">MOSFET6</text>
<text x="333" y="105.6">C1</text>
<text x="345.7" y="105.6">C2</text>
<text x="358.4" y="105.6">C3</text>
<text x="74" y="115.8">C10</text>
<text x="94.3" y="115.8">C11</text>
<text x="140" y="118.3">C12</text>
<text x="163.7" y="119.9">C4</text>
<text x="163.7" y="132.6">C5</text>
<text x="222.2" y="132.6">C6</text>
<text x="275.5" y="137.7">C8</text>
<text x="181.7" y="143.7">R1</text>
<text x="191.8" y="143.7">R2</text>
<text x="81.7" y="145.3">MCU</text>
<text x="222.2" y="145.3">C7</text>
<text x="162.9" y="153.9">DIODE9</text>
<text x="194.6" y="155.5">U1</text>
<text x="275.5" y="150.4">C9</text>
<text x="237.5" y="156.4">R3</text>
<text x="247.7" y="156.4">R4</text>
<text x="293.4" y="161.5">R5</text>
<text x="303.6" y="161.5">R6</text>
<text x="216.2" y="166.6">DIODE10</text>
<text x="250.5" y="168.2">U2</text>
<text x="272.1" y="171.7">DIODE11</text>
<text x="306.4" y="173.2">U5</text>
<text x="65.1" y="188.5">POT</text>
</g>
<text font-size="2.4" fill="#800000" x="349.3" y="69.8">RPMx1000</text>
<g font-size="2.4" fill="#008000">
<text x="351.7" y="67.4">+88.8</text>
<text x="179" y="72.5">+88.8</text>
</g>
<g font-size="2.4">
<text x="349.1" y="72.2">3 PHASE</text>
<text x="51.9" y="79.7">Y 3-PHASE</text>
<text x="101.8" y="102.5">1</text>
<text x="106.7" y="103.7">VI</text>
<text x="121.4" y="103.7">VO</text>
<text x="128.3" y="102.5">3</text>
<text x="116.4" y="109.2" transform="rotate(-90 116.4 109.2)">GND</text>
<text x="115.2" y="114.2" transform="rotate(-90 115.2 114.2)">2</text>
<text x="24" y="120.4">Aux Supply</text>
<text x="176.2" y="156.3" transform="rotate(-90 176.2 156.3)">6</text>
<text x="181.3" y="156.3" transform="rotate(-90 181.3 156.3)">7</text>
<text x="183.8" y="156.3" transform="rotate(-90 183.8 156.3)">5</text>
<text x="186.3" y="156.3" transform="rotate(-90 186.3 156.3)">1</text>
<text x="166" y="165.7" transform="rotate(-90 166 165.7)">3</text>
<text x="172.2" y="165.3" transform="rotate(-90 172.2 165.3)">VC</text>
<text x="177.4" y="162.9" transform="rotate(-90 177.4 162.9)">VB</text>
<text x="182.5" y="163.3" transform="rotate(-90 182.5 163.3)">HO</text>
<text x="185" y="162.9" transform="rotate(-90 185 162.9)">VS</text>
<text x="187.5" y="162.9" transform="rotate(-90 187.5 162.9)">LO</text>
<text x="192.7" y="166.3" transform="rotate(-90 192.7 166.3)">COM</text>
<text x="198.9" y="165.7" transform="rotate(-90 198.9 165.7)">2</text>
<text x="140" y="172.1">12</text>
<text x="140" y="169.6">13</text>
<text x="232.1" y="169" transform="rotate(-90 232.1 169)">6</text>
<text x="237.1" y="169" transform="rotate(-90 237.1 169)">7</text>
<text x="239.7" y="169" transform="rotate(-90 239.7 169)">5</text>
<text x="242.2" y="169" transform="rotate(-90 242.2 169)">1</text>
<text x="287.9" y="174" transform="rotate(-90 287.9 174)">6</text>
<text x="293" y="174" transform="rotate(-90 293 174)">7</text>
<text x="140" y="179.7">9</text>
<text x="140" y="177.2">10</text>
<text x="140" y="174.7">11</text>
<text x="166" y="175.8" transform="rotate(-90 166 175.8)">9</text>
<text x="172.2" y="176.3" transform="rotate(-90 172.2 176.3)">VDD</text>
<text x="177.4" y="177.8" transform="rotate(-90 177.4 177.8)">HIN</text>
<text x="182.5" y="177.8" transform="rotate(-90 182.5 177.8)">SD</text>
<text x="187.5" y="177.8" transform="rotate(-90 187.5 177.8)">LIN</text>
<text x="192.7" y="176.2" transform="rotate(-90 192.7 176.2)">VSS</text>
<text x="198.9" y="177" transform="rotate(-90 198.9 177)">13</text>
<text x="221.9" y="178.4" transform="rotate(-90 221.9 178.4)">3</text>
<text x="228.1" y="178" transform="rotate(-90 228.1 178)">VC</text>
<text x="233.3" y="175.6" transform="rotate(-90 233.3 175.6)">VB</text>
<text x="238.3" y="176" transform="rotate(-90 238.3 176)">HO</text>
<text x="240.9" y="175.6" transform="rotate(-90 240.9 175.6)">VS</text>
<text x="243.4" y="175.6" transform="rotate(-90 243.4 175.6)">LO</text>
<text x="248.6" y="179" transform="rotate(-90 248.6 179)">COM</text>
<text x="254.8" y="178.3" transform="rotate(-90 254.8 178.3)">2</text>
<text x="295.6" y="174" transform="rotate(-90 295.6 174)">5</text>
<text x="298.1" y="174" transform="rotate(-90 298.1 174)">1</text>
<text x="140" y="182.3">8</text>
<text x="176.2" y="184" transform="rotate(-90 176.2 184)">10</text>
<text x="181.3" y="183.8" transform="rotate(-90 181.3 183.8)">11</text>
<text x="186.3" y="183.9" transform="rotate(-90 186.3 183.9)">12</text>
<text x="277.8" y="183.4" transform="rotate(-90 277.8 183.4)">3</text>
<text x="284" y="183.1" transform="rotate(-90 284 183.1)">VC</text>
<text x="289.1" y="180.7" transform="rotate(-90 289.1 180.7)">VB</text>
<text x="294.2" y="181.1" transform="rotate(-90 294.2 181.1)">HO</text>
<text x="296.8" y="180.7" transform="rotate(-90 296.8 180.7)">VS</text>
<text x="299.3" y="180.7" transform="rotate(-90 299.3 180.7)">LO</text>
<text x="304.5" y="184.1" transform="rotate(-90 304.5 184.1)">COM</text>
<text x="310.7" y="183.5" transform="rotate(-90 310.7 183.5)">2</text>
<text x="140" y="189.9">6</text>
<text x="140" y="187.3">7</text>
<text x="221.9" y="188.5" transform="rotate(-90 221.9 188.5)">9</text>
<text x="228.1" y="189" transform="rotate(-90 228.1 189)">VDD</text>
<text x="233.3" y="190.5" transform="rotate(-90 233.3 190.5)">HIN</text>
<text x="238.3" y="190.5" transform="rotate(-90 238.3 190.5)">SD</text>
<text x="243.4" y="190.5" transform="rotate(-90 243.4 190.5)">LIN</text>
<text x="248.6" y="188.9" transform="rotate(-90 248.6 188.9)">VSS</text>
<text x="254.8" y="189.6" transform="rotate(-90 254.8 189.6)">13</text>
<text x="77.2" y="197.5">A2</text>
<text x="77.2" y="195">A1</text>
<text x="77.2" y="192.4">A0</text>
<text x="140" y="197.5">3</text>
<text x="140" y="195">4</text>
<text x="140" y="192.4">5</text>
<text x="232.1" y="196.7" transform="rotate(-90 232.1 196.7)">10</text>
<text x="237.1" y="196.5" transform="rotate(-90 237.1 196.5)">11</text>
<text x="242.2" y="196.6" transform="rotate(-90 242.2 196.6)">12</text>
<text x="277.8" y="193.6" transform="rotate(-90 277.8 193.6)">9</text>
<text x="284" y="194.1" transform="rotate(-90 284 194.1)">VDD</text>
<text x="289.1" y="195.6" transform="rotate(-90 289.1 195.6)">HIN</text>
<text x="294.2" y="195.6" transform="rotate(-90 294.2 195.6)">SD</text>
<text x="299.3" y="195.6" transform="rotate(-90 299.3 195.6)">LIN</text>
<text x="304.5" y="194" transform="rotate(-90 304.5 194)">VSS</text>
<text x="310.7" y="194.8" transform="rotate(-90 310.7 194.8)">13</text>
<text x="77.2" y="202.6">A4</text>
<text x="77.2" y="200.1">A3</text>
<text x="140" y="202.6">1</text>
<text x="140" y="200.1">2</text>
<text x="287.9" y="201.7" transform="rotate(-90 287.9 201.7)">10</text>
<text x="293" y="201.5" transform="rotate(-90 293 201.5)">11</text>
<text x="298.1" y="201.7" transform="rotate(-90 298.1 201.7)">12</text>
<text x="77.2" y="205.1">A5</text>
<text x="140" y="205.1">0</text>
<text x="81.6" y="213.3">ARDUINO UNO R3</text>
</g>
<text font-size="2.3" fill="#800000" x="179.5" y="75.5">Volts</text>
<g font-size="2.2" fill="#fff">
<text x="101.6" y="155.1" transform="rotate(90 101.6 155.1)">ON</text>
<text x="82.6" y="156.5" transform="rotate(90 82.6 156.5)">Reset BTN</text>
<text x="128" y="165.9">AREF</text>
<text x="124.5" y="173.3">PB4/MISO</text>
<text x="125.1" y="171">PB5/SCK</text>
<text x="84.9" y="176.3">RESET</text>
<text x="117" y="176.1">~ PB3/MOSI/OC2A</text>
<text x="122.2" y="178.6">~ PB2/OC1B</text>
<text x="95.1" y="185.9" transform="rotate(90 95.1 185.9)">ANALOG IN</text>
<text x="119" y="183.4">PB0/ICP1/CLKO</text>
<text x="122" y="180.9">~ PB1/OC1A</text>
<text x="123.2" y="191.3">~ PD7/AIN1</text>
<text x="124.8" y="188.7">PD7/AIN1</text>
<text x="85.2" y="196.4">PC1/ADC1</text>
<text x="85.2" y="193.8">PC0/ADC0</text>
<text x="119.5" y="193.8">~ PD5/T1/OC0B</text>
<text x="122.3" y="196.4">PD4/T0/XCK</text>
<text x="85" y="203.8">PC4/ADC4/SDA</text>
<text x="85" y="201.4">PC3/ADC3</text>
<text x="85" y="198.9">PC2/ADC2</text>
<text x="117.9" y="198.9">~ PD3/INT1/OC2B</text>
<text x="124.9" y="201.2">PD2/INT0</text>
<text x="125.2" y="203.5">PD1/TXD</text>
<text x="84.8" y="206.3">PC5/ADC5/SCL</text>
<text x="125.1" y="206">PD0/RXD</text>
</g>
<g font-size="1.7" fill="#fff">
<text x="106.3" y="188" transform="rotate(-90 106.3 188)">1121</text>
<text x="107.6" y="196.5" transform="rotate(-90 107.6 196.5)">ATMEGA328P-PU</text>
</g>
</svg>
